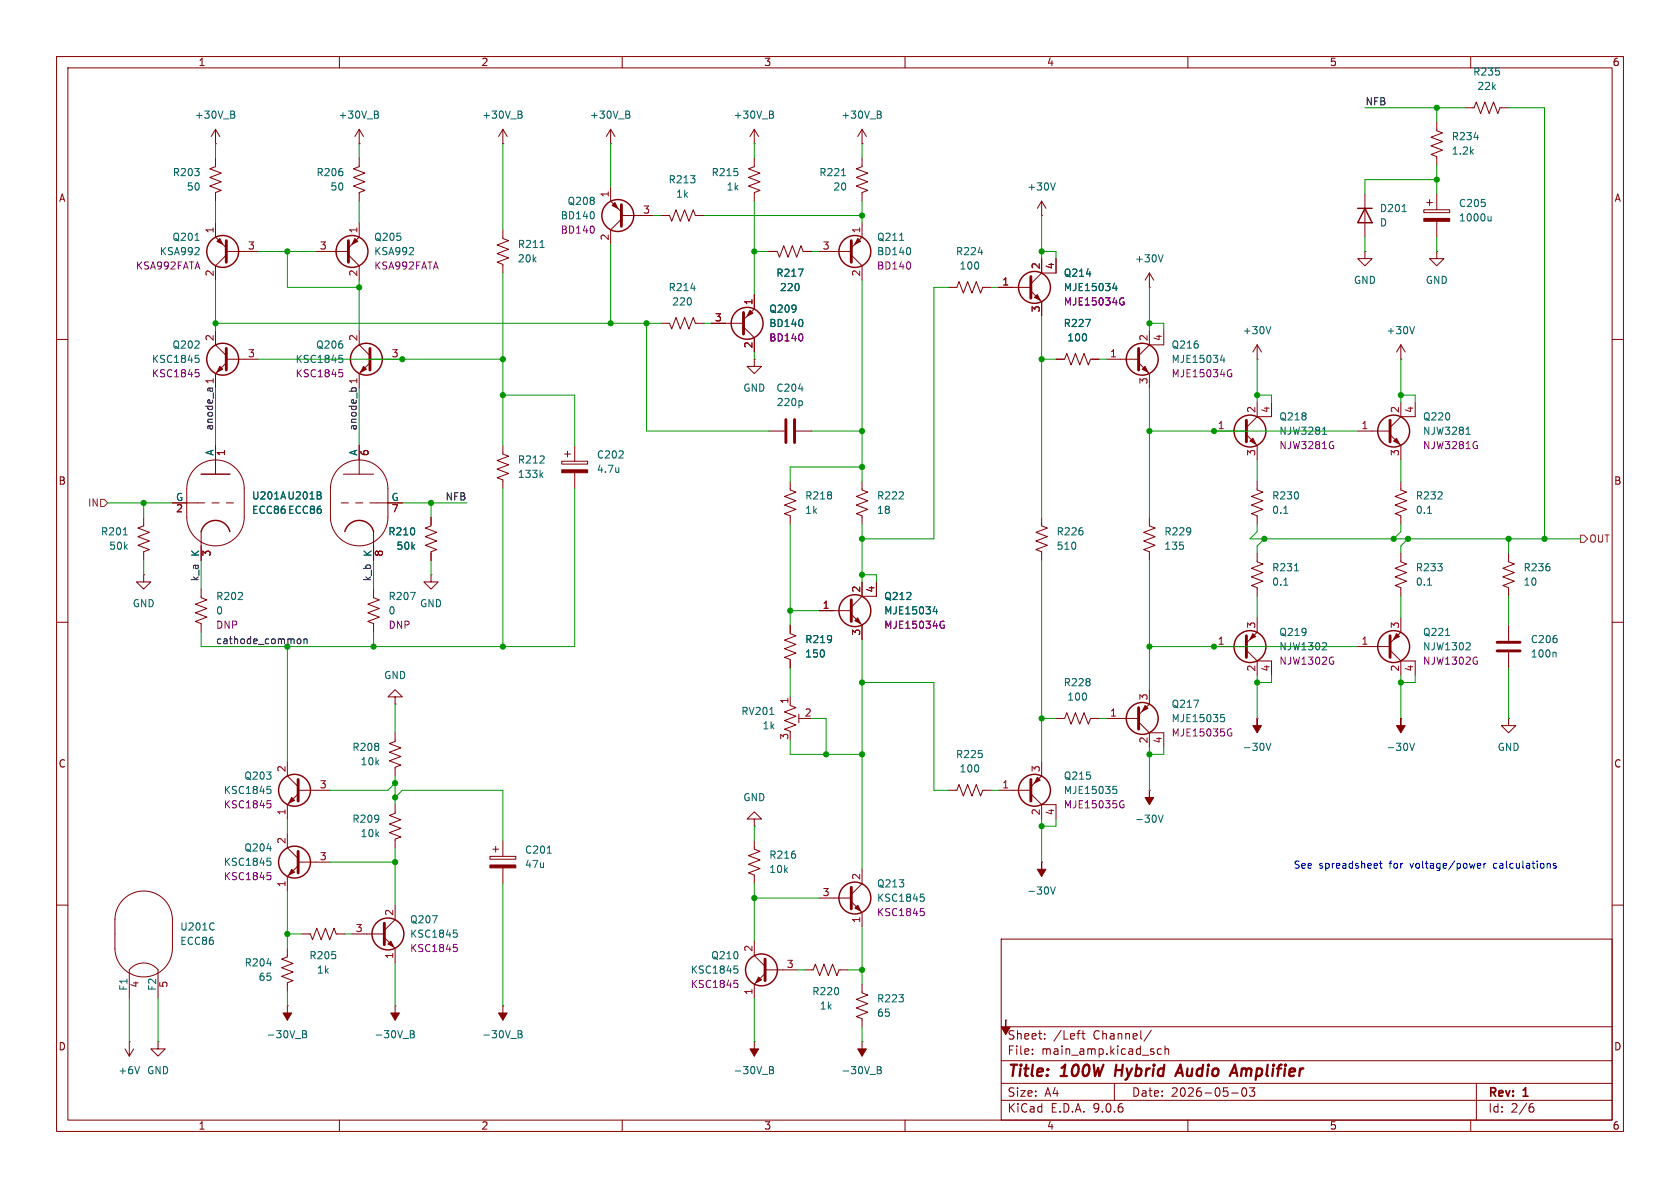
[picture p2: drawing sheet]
<svg xmlns="http://www.w3.org/2000/svg" width="297mm" height="210mm" viewBox="0 0 297 210" stroke-linecap="round" stroke-linejoin="round" font-family="sans-serif">
<g fill="none" stroke="#840000" stroke-width=".18">
<path d="M10 10h277v190h-277zM12 12h273v186h-273zM60 10v2M110 10v2M160 10v2M210 10v2M259.1 19.1h1.5l.4-1.1 .7 2.1 .8-2.1 .8 2.1 .7-2.1 .8 2.1 .4-1h1.5M260 10v2M38.1 27.9v1.6l-1 .3 2 .8-2 .8 2 .7-2 .8 2 .8-1 .3v1.6M38.1 25.4h.1M38.1 39.4v2.5l1.9 1.9M38.1 22.9v2.5"/>
<path d="M38.1 22.9l-.8 1.2M38.1 22.9l.8 1.2M63.5 27.9v1.6l-1 .3 2 .8-2 .8 2 .7-2 .8 2 .8-1 .3v1.6M63.5 25.4h.1M63.5 22.9v2.5M63.5 39.4v2.5l-1.9 1.9M63.5 22.9l-.8 1.2M63.5 22.9l.8 1.2M88.9 25.4h.1M88.9 22.9v2.5M88.9 22.9l-.8 1.2M88.9 22.9l.8 1.2"/>
<path d="M107.9 25.4h.1M107.9 33v2.6l2 1.9M107.9 22.9v2.5M107.9 22.9l-.7 1.2M107.9 22.9l.8 1.2M109.9 38.1h5.7M109.9 38.7l-2 1.9v2.6M116.8 38.1h1.6l.3 1 .8-2 .8 2 .7-2 .8 2 .8-2 .3 1h1.6M133.3 25.4h.1M133.3 27.9v1.6l-1 .3 2.1 .8-2.1 .8 2.1 .7-2.1 .8 2.1 .8-1.1 .3v1.6M133.3 22.9v2.5M133.3 22.9l-.7 1.2"/>
<path d="M133.3 22.9l.8 1.2M152.4 27.9v1.6l-1 .3 2 .8-2 .8 2 .7-2 .8 2 .8-1 .3v1.6M152.4 25.4h.1M152.4 22.9v2.5M152.4 39.4v2.5l-1.9 1.9M152.4 22.9l-.8 1.2M152.4 22.9l.8 1.2M184.1 38.1h.1M184.1 35.6v2.5M184.1 35.6l-.7 1.2M184.1 35.6l.8 1.2M241.3 34.3v7.6"/>
<path d="M251.7 37.1h4.6v.5h-4.6zM252.2 35.8h1M252.7 35.3v1M254 21.6v1.5l1 .4-2 .8 2 .7-2 .8 2 .7-2 .8 1 .4v1.5M254 34.3v2.8M254 39.1v2.8M38.1 58.4v2.6l1.9 1.9M40 44.5h5.7M40 45.1l-1.9 1.9v2.5M55.9 44.5h5.7M61.6 45.1l1.9 1.9v2.5M63.5 58.4v2.6l1.9 1.9"/>
<path d="M88.9 40.6v1.6l1 .3-2 .8 2 .8-2 .7 2 .8-2 .8 1 .3v1.6M116.8 57.2h1.6l.3 1 .8-2.1 .8 2.1 .7-2.1 .8 2.1 .8-2.1 .3 1.1h1.6M125.7 57.2h5.7M131.4 57.8l1.9 1.9v2.5M133.3 52.1v2.5l-1.9 1.9M135.9 44.5h1.5l.4 1 .8-2.1 .7 2.1 .8-2.1 .7 2.1 .8-2.1 .4 1.1h1.5M144.8 44.5h5.7M150.5 45.1l1.9 1.9v2.5M167.6 50.8h1.6l.3-1 .8 2 .8-2 .7 2 .8-2 .8 2 .3-1h1.6M176.5 50.8h5.7M182.2 51.4l1.9 1.9v2.6M184.1 45.7v2.6"/>
<path d="M184.1 48.3l-1.9 1.9M186.7 45.7v2.6h-2.6M203.2 50.8h.1M203.2 48.3v2.5M203.2 58.4v2.6M203.2 48.3l-.8 1.2M203.2 48.3l.8 1.2M205.7 58.4v2.6h-2.5M241.3 44.5v1.2h1.3l-1.3 1.3-1.3-1.3h1.3M241.3 44.5h.1M254 44.5v1.2h1.3l-1.3 1.3-1.3-1.3h1.3M254 44.5h.1"/>
<path d="M10 60h2M38.1 78.7v5.1M40 64.1l-1.9 1.9v2.6M40 63.5h5.7M63.5 78.7v5.1M65.4 63.5h5.7M65.4 64.1l-1.9 1.9v2.6M88.9 78.7v1.6l1 .3-2 .8 2 .8-2 .7 2 .8-2 .8 1 .3v1.6M100.3 79.8v1M101.6 78.7v2.8M133.3 63.5v1.3h1.3l-1.3 1.2-1.2-1.2h1.2M133.3 63.5h.1"/>
<path d="M135.9 76.2h2.8M140.7 76.2h2.8M186.7 63.5h1.5l.4-1 .8 2 .7-2 .8 2 .7-2 .8 2 .4-1h1.5M195.6 63.5h5.7M201.3 64.1l1.9 1.9v2.6M203.2 61l-1.9 1.9M214.6 76.2h5.7M220.3 76.8l1.9 1.9v2.6M222.2 63.5h.1M222.2 61v2.5M222.2 71.1v2.6M222.2 61l-.7 1.2"/>
<path d="M222.2 61l.8 1.2M222.2 73.7l-1.9 1.9M224.8 71.1v2.6h-2.6M240 76.2h5.7M245.7 76.8l1.9 1.9v2.6M247.6 63.5h.1M247.6 61v2.5M247.6 71.1v2.6M247.6 73.7l-1.9 1.9M247.6 61l-.7 1.2M247.6 61l.8 1.2M250.2 71.1v2.6h-2.6"/>
<path d="M285 60h2M25.4 91.4v1.6l-1 .3 2 .8-2 .8 2 .7-2 .8 2 .8-1 .3v1.6M30.5 88.9h5.7M34.5 82.8a5.1 5.1 0 0 1 5.5-1.1 5.1 5.1 0 0 1 3.2 4.7v5a5.1 5.1 0 0 1-5.1 5.1 5.1 5.1 0 0 1-5.1-5.1v-5a5.1 5.1 0 0 1 1.5-3.6zM35.6 94v5.1M37.5 88.9h1.2M40 88.9h1.3M59.9 82.8a5.1 5.1 0 0 1 5.5-1.1 5.1 5.1 0 0 1 3.2 4.7v5a5.1 5.1 0 0 1-5.1 5.1 5.1 5.1 0 0 1-5.1-5.1v-5a5.1 5.1 0 0 1 1.5-3.6zM60.3 88.9h1.3M60.7 83.8h5.3M62.9 88.9h1.2M65.4 88.9h5.7"/>
<path d="M66 94v5.1M76.2 91.4v1.6l-1 .3 2 .8-2 .8 2 .7-2 .8 2 .8-1 .3v1.6M99.3 81.5h4.6v.5h-4.6zM99.8 80.3h1M101.6 83.6v2.8M139.7 85.1v1.5l1 .4-2 .8 2 .7-2 .8 2 .7-2 .8 1 .4v1.5M152.4 85.1v1.5l1 .4-2 .8 2 .7-2 .8 2 .7-2 .8 1 .4v1.5M184.1 91.4v1.6l1.1 .3-2.1 .8 2.1 .8-2.1 .7 2.1 .8-2.1 .8 1 .3v1.6M203.2 91.4v1.6l1 .3-2 .8 2 .8-2 .7 2 .8-2 .8 1 .3v1.6M222.2 85.1v1.5l1.1 .4-2.1 .8 2.1 .7-2.1 .8 2.1 .7-2.1 .8 1 .4v1.5M222.2 97.8v1.5l1.1 .4-2.1 .8 2.1 .7-2.1 .8 2.1 .7-2.1 .8 1 .4v1.5M247.6 85.1v1.5l1.1 .4-2.1 .8 2.1 .7-2.1 .8 2.1 .7-2.1 .8 1 .4v1.5"/>
<path d="M247.6 97.8v1.5l1.1 .4-2.1 .8 2.1 .7-2.1 .8 2.1 .7-2.1 .8 1 .4v1.5M266.7 97.8v1.5l1 .4-2 .8 2 .7-2 .8 2 .7-2 .8 1 .4v1.5M10 110h2M25.4 101.6v1.3h1.3l-1.3 1.2-1.3-1.2h1.3M25.4 101.6h.1M35.6 104.1v1.6l1 .3-2.1 .8 2.1 .8-2.1 .7 2.1 .8-2.1 .8 1.1 .3v1.6M66 104.1v1.6l1.1 .3-2.1 .8 2.1 .8-2.1 .7 2.1 .8-2.1 .8 1 .3v1.6M76.2 101.6v1.3h1.3l-1.3 1.2-1.3-1.2h1.3M76.2 101.6h.1M139.7 110.5v1.5l1 .4-2 .8 2 .7-2 .8 2 .7-2 .8 1 .4v1.5M144.8 108h5.7M150.5 108.6l1.9 1.9v2.5"/>
<path d="M152.4 102.9v2.5M152.4 105.4l-1.9 1.9M154.9 102.9v2.5h-2.5M214.6 114.3h5.7M220.3 114.9l1.9 1.9M222.2 109.2v2.6l-1.9 1.9M222.2 116.8v2.6M222.2 116.8h2.6v2.6M240 114.3h5.7M245.7 114.9l1.9 1.9M247.6 109.2v2.6l-1.9 1.9M247.6 116.8v2.6"/>
<path d="M247.6 116.8h2.6v2.6M266.7 110.5v2.8M266.7 115.3v2.8M285 110h2M50.8 134.6v2.6l1.9 1.9M52.7 139.7h5.7M69.8 129.5v1.6l-1 .3 2.1 .8-2.1 .8 2.1 .7-2.1 .8 2.1 .8-1.1 .3v1.6M69.8 123.2h1.3l-1.3-1.3-1.2 1.3h1.2v1.3M69.8 124.5h.1M139.7 124.7l1 .4-2 .8 2 .7-2 .8 2 .7-2 .8 1 .4v.2M139.7 123.2v1.3M141.2 127h1"/>
<path d="M141.2 126.2v1.6M167.6 139.7h1.6l.3-1 .8 2 .8-2 .7 2 .8-2 .8 2 .3-1h1.6M176.5 139.7h5.7M184.1 134.6v2.6l-1.9 1.9M186.7 127h1.5l.4-1 .8 2 .7-2 .8 2 .7-2 .8 2 .4-1h1.5M195.6 127h5.7M201.3 127.6l1.9 1.9M203.2 139.7h.1M203.2 121.9v2.6l-1.9 1.9M203.2 129.5v2.6M203.2 129.5h2.5v2.6M222.2 127h.1"/>
<path d="M247.6 127h.1M266.7 127v1.3h1.3l-1.3 1.2-1.3-1.2h1.3M266.7 127h.1M21.8 159a5.1 5.1 0 0 1 5.5-1.1 5.1 5.1 0 0 1 3.2 4.7v5a5.1 5.1 0 0 1-5.1 5.1 5.1 5.1 0 0 1-5.1-5.1v-5a5.1 5.1 0 0 1 1.5-3.6zM50.8 147.3v2.6l1.9 1.9M52.7 152.4h5.7M52.7 153l-1.9 1.9v2.6M52.7 140.3l-1.9 1.9v2.6M69.8 142.2v1.6l-1 .3 2.1 .8-2.1 .8 2.1 .7-2.1 .8 2.1 .8-1.1 .3v1.6M86.6 151.4h4.6v.5h-4.6zM87.1 150.1h1M87.6 149.6v1"/>
<path d="M88.9 148.6v2.8M88.9 153.4v2.8M133.3 148.6v1.5l1.1 .4-2.1 .8 2.1 .7-2.1 .8 2.1 .7-2.1 .8 1 .4v1.5M133.3 144.8h-1.2l1.2-1.3 1.3 1.3h-1.3v1.3M133.3 146.1h.1M144.8 158.8h5.7M150.5 159.4l1.9 1.9v2.5M152.4 153.7v2.5l-1.9 1.9M182.2 140.3l1.9 1.9M184.1 152.4h.1M184.1 142.2v2.6M184.1 142.2h2.6v2.6"/>
<path d="M10 160h2M22.9 176.5v-5a3.3 3.3 0 0 1 5 0v5M50.8 167.6v1.6l-1 .3 2 .8-2 .8 2 .7-2 .8 2 .8-1 .3v1.6M50.8 177.8h.1M50.8 177.8v2.5M53.3 165.1h1.6l.3 1 .8-2 .8 2 .7-2 .8 2 .8-2 .3 1h1.6M62.2 165.1h5.7M67.9 165.7l1.9 1.9v2.6M69.8 177.8h.1M69.8 160v2.6l-1.9 1.9M69.8 177.8v2.5M88.9 177.8h.1"/>
<path d="M88.9 177.8v2.5M133.3 166.4v2.5l2 1.9M135.3 171.5h5.7M135.3 172.1l-2 1.9v2.5M142.2 171.5h1.6l.3-1.1 .8 2.1 .8-2.1 .7 2.1 .8-2.1 .8 2.1 .3-1h1.6M152.4 174v1.5l1 .4-2 .8 2 .7-2 .8 2 .7-2 .8 1 .4v1.5M177 166h108v32h-108zM285 160h2M22.1 185.4l.8 1.3M22.9 184.2h.1M22.9 184.2v2.5M23.6 185.4l-.7 1.3"/>
<path d="M27.9 184.2v1.2h1.3l-1.3 1.3-1.2-1.3h1.2M27.9 184.2h.1M60 198v2M110 198v2M133.3 184.2h.1M133.3 184.2v2.5M152.4 184.2h.1M152.4 184.2v2.5M160 198v2M177 194.5h108M177 191.5h108M177 187.5h108"/>
<path d="M177 181.5h108M177.8 180.3h.1M182.5 186.3v.1M182.5 185.5v.1M184.7 183.6v.1M184.7 182.8v.1M191.2 182.7h.6M191.5 182.2v1.3l.3 .2M197 191.5v3M203.5 182.1l-1.3 2M205.3 185.5l-.4-.1-.3 .3v.4l.1 .2h.6M206 185.5l.2-.1 .3 .1 .1 .9"/>
<path d="M206 184.9v1.5M210 198v2M217.7 193.2h1.2M219.7 192.4a.81 .81 0 0 0 .3 1.4l.2-.1 .2-.5-.2-.8M221.8 192.3l-.5 .6 .4 .1v.7l-.2 .1h-.4l-.2-.1M260 198v2M261 191.5v6.5M270.6 195.7h.4l.2 .3-.1 .5-.5 .1M271 195.1l-.4 .1"/>
</g>
<path d="M197.4 188.2l-.3 2M207.8 190.2l.9-2 .4 2M208 189.6h1M218.3 188.2l.4 2" fill="none" stroke="#840000" stroke-width=".4"/>
<g fill="none" stroke="#840000" stroke-width=".51">
<path d="M109.9 36.2v3.8M40 42.5v3.9M61.6 42.5v3.9M131.4 55.2v3.9M150.5 42.5v3.9M182.2 48.9v3.8M40 61.6v3.8M65.4 61.6v3.8M138.9 74.2v4M140.5 74.2v4M201.3 61.6v3.8M220.3 74.3v3.8"/>
<path d="M245.7 74.3v3.8M150.5 106v3.9M220.3 112.4v3.8M245.7 112.4v3.8M264.7 115.1h4M264.7 113.5h4M52.7 137.8v3.8M182.2 137.8v3.8M201.3 125.1v3.8M52.7 150.5v3.8M150.5 156.8v3.9M67.9 163.2v3.8"/>
<path d="M135.3 169.5v3.9"/>
</g>
<g fill="none" stroke="#840000" stroke-width=".25">
<path d="M240 36.8h2.6M241.3 36.8l1.3 2.6h-2.6zM35.6 83.8h5M35.6 94a2.62 2.62 0 0 1 2.5-2 2.62 2.62 0 0 1 2.5 2M61 94a2.62 2.62 0 0 1 2.5-2 2.62 2.62 0 0 1 2.5 2"/>
<circle cx="109.2" cy="38.1" r="2.82"/>
<circle cx="39.4" cy="44.4" r="2.82"/>
<circle cx="62.2" cy="44.4" r="2.82"/>
<circle cx="132.1" cy="57.1" r="2.82"/>
<circle cx="151.1" cy="44.4" r="2.82"/>
<circle cx="182.9" cy="50.8" r="2.82"/>
<circle cx="39.4" cy="63.5" r="2.82"/>
<circle cx="64.8" cy="63.5" r="2.82"/>
<circle cx="201.9" cy="63.5" r="2.82"/>
<circle cx="221" cy="76.2" r="2.82"/>
<circle cx="246.4" cy="76.2" r="2.82"/>
<circle cx="151.1" cy="107.9" r="2.82"/>
<circle cx="221" cy="114.3" r="2.82"/>
<circle cx="246.4" cy="114.3" r="2.82"/>
<circle cx="52.1" cy="139.7" r="2.82"/>
<circle cx="182.9" cy="139.7" r="2.82"/>
<circle cx="201.9" cy="127" r="2.82"/>
<circle cx="52.1" cy="152.4" r="2.82"/>
<circle cx="151.1" cy="158.7" r="2.82"/>
<circle cx="68.6" cy="165.1" r="2.82"/>
<circle cx="134.6" cy="171.4" r="2.82"/>
</g>
<g fill="#840000" stroke="#840000" stroke-width=".18">
<path d="M182.9 52.6l.5-.5 .5 1z"/>
<path d="M251.7 38.6h4.6v.5h-4.6z"/>
<path d="M38.4 42.7l.5-.5 .5 1z"/>
<path d="M64.3 64.8l.5 .5-1 .5z"/>
<path d="M201.9 65.3l.5-.5 .5 1z"/>
<path d="M38.9 64.8l.5 .5-1 .5z"/>
<path d="M62.7 42.2l.5 .5-1 .5z"/>
<path d="M246.4 78l.5-.5 .5 1z"/>
<path d="M51.6 153.7l.5 .5-1 .5z"/>
<path d="M247.6 127v1.3h.8l-.8 1.2-.7-1.2h.7z"/>
<path d="M50 179.1h1.6l-.8 1.2z"/>
<path d="M222.2 127v1.3h.8l-.8 1.2-.7-1.2h.7z"/>
<path d="M202.4 124.7l.5 .5-1 .5z"/>
<path d="M151.6 42.2l.5 .5-1 .5z"/>
<path d="M86.6 152.9h4.6v.5h-4.6z"/>
<path d="M69.1 179.1h1.5l-.8 1.2z"/>
<path d="M68.6 166.9l.5-.5 .5 1z"/>
<path d="M246.9 112l.5 .5-1 .5z"/>
<path d="M51.6 141l.5 .5-1 .5z"/>
<path d="M221.5 112l.5 .5-1 .5z"/>
<path d="M88.1 179.1h1.6l-.8 1.2z"/>
<path d="M151.6 185.4h1.6l-.8 1.3z"/>
<path d="M132.6 185.4h1.5l-.8 1.3z"/>
<path d="M203.2 139.7v1.3h.8l-.8 1.2-.8-1.2h.8z"/>
<path d="M151.1 109.7l.5-.5 .5 1z"/>
<path d="M177.8 180.3v1.3h.8l-.8 1.3-.8-1.3h.8z"/>
<path d="M99.3 83.1h4.6v.5h-4.6z"/>
<path d="M151.1 160.5l.5-.5 .5 1z"/>
<path d="M184.1 152.4v1.3h.8l-.8 1.2-.7-1.2h.7z"/>
<path d="M183.4 137.4l.5 .5-1 .5z"/>
<path d="M132.6 54.9l.5 .5-1 .5z"/>
<path d="M108.2 36.3l.5-.5 .5 1z"/>
<path d="M221 78l.5-.5 .5 1z"/>
<path d="M134.1 172.7l.5 .5-1 .5z"/>
</g>
<g fill="none" stroke="#006464" stroke-width=".18">
<path d="M41.2 19.6l.3 .3-.3 .3 .3 .2v.3l-.2 .2h-.5M66.6 19.6l.3 .3-.3 .3 .3 .2v.3l-.2 .2h-.5M92 19.6l.3 .3-.3 .3 .3 .2v.3l-.2 .2h-.5M111.1 19.6l.2 .3-.2 .3 .2 .2 .1 .3-.3 .2h-.5M136.5 19.6l.2 .3-.2 .3 .2 .2 .1 .3-.3 .2h-.5M155.5 19.6l.3 .3-.3 .3 .3 .2v.3l-.2 .2h-.5M104.9 37.5l.2 .4-.2 .7M148.8 31.1h.7M186.6 32.3l-.5 1.3M247.9 37.4h.7M260.6 24.3h.8M263.6 38.2v.9"/>
<path d="M263.6 38.9l-.2 .2-.3-.1M34.4 45h.8M34.5 42.5h.7M35.1 43.9v.4M72.3 45h.8M73 43.9v.4M95.5 43.8h.7M122.1 51h.8M141.1 47.6h.9l-.6 1.2M141.8 56.6l.1 .3-.1 .7M159 42.5h.8M160.9 43.9l.1 .3-.1 .7"/>
<path d="M172.9 44.6h.8M191.9 56.5h.9l-.6 1.2M197 50l-.3 1h.8M197.3 50.5v.9M205.6 45l-.4 1.3M224.7 57.7l-.5 1.3M250.1 57.7l-.5 1.3M34.5 62.8h.6M34.7 63.3h.3l.2 .2-.1 .5-.4 .1M59.9 62.8h.6M60.1 63.3h.3l.2 .2-.1 .5-.4 .1M141.2 68.7h.8"/>
<path d="M141.6 70.9l.2 .2v.4l-.2 .2M216.1 62.7l-.3 1h.8M216.4 63.2v.9M233.8 76.8h.7M234 75.7l.2-.2v1.3M259.2 76.8h.7M259.4 75.7l.2-.2v1.3M21.8 94.6h.7M56.5 87.5l.3 .3-.1 .3-.1 .1M56.6 87l.1 .2-.1 .3M95.6 83.9l.4 .5M96 83.6l-.5 .4"/>
<path d="M109.4 82.7v.8M109.4 83.4l-.1 .1M227 90.7h.7M252.4 90.7h.7M72.6 104.7h.8l-.5 1.3M165.3 107.2l-.3 .9h.8M165.6 107.7v.8M227 103.4h.7M228.8 100.9h.8M234.3 113.6l.2 .3v.3l-.8 .7h.8M252.4 103.4h.7M255.6 112.3h.7"/>
<path d="M259.7 113.6l.2 .3v.3l-.8 .7h.8M274.9 115.3l.2 .2v.6M47.2 139h.6M47.4 139.5h.3l.2 .2-.1 .5-.4 .1M136.1 126.3h.7M196.8 139h.6M196.9 139.5h.3l.2 .2-.1 .5-.4 .1M215.8 126.3h.6M216 126.8h.3l.2 .2-.1 .5-.4 .1M223.8 131.4l.4 1.3 .5-1.3M249.2 131.4l.4 1.3 .5-1.3M47.2 151.7h.6"/>
<path d="M47.4 152.2h.3l.2 .2-.1 .5-.4 .1M96.8 150.8h.7M162.7 158.1h.6M162.9 158.5h.3l.2 .3-.1 .5h-.4M185.7 156.8l.4 1.3 .5-1.3M204.8 144.1l.4 1.3 .4-1.3M37.8 163.2v.1M37.8 164.3h.1M47.2 170.3h.8M80.2 164.4h.6M80.3 164.9h.3l.2 .2v.5l-.5 .1M129.8 170.8h.6"/>
<path d="M129.9 171.2h.3l.3 .3-.2 .5h-.4M24.7 188.5l-.4 1.3M53.5 182.2h.4l.3 .2-.3 .4 .3 .1v.3l-.2 .3h-.5zM53.5 182.8h.4M72.5 182.2h.5l.2 .2-.2 .4 .2 .1 .1 .3-.3 .3h-.5zM72.5 182.8h.5M91.6 182.2h.4l.3 .2-.3 .4 .3 .1v.3l-.2 .3h-.5zM91.6 182.8h.4M136 188.5h.5l.2 .3-.2 .3 .2 .2 .1 .3-.3 .2h-.5zM136 189.1h.5M155.1 188.5h.4l.3 .3-.3 .3 .3 .2v.3l-.2 .2h-.5zM155.1 189.1h.4"/>
</g>
<g fill="none" stroke="#840084" stroke-width=".18">
<path d="M104.9 40.1l.2 .3-.2 .7M141.8 59.1l.1 .4-.1 .6M160.9 46.4l.1 .4-.1 .6M198.2 52.7h.5M198.5 53.4h.2v.4l-.2 .1h-.3M34.5 65.3h.6M34.7 65.8h.3l.2 .3-.1 .5h-.4M59.9 65.3h.6M60.1 65.8h.3l.2 .3-.1 .5h-.4M217.2 65.4h.5M217.5 66.1h.3v.4l-.3 .1h-.3M235.5 78.8h.3v.4l-.3 .1"/>
<path d="M235.6 78l.1 .1M260.9 78.8h.3v.4l-.3 .1M261 78l.1 .1M166.4 109.9h.5M166.7 110.5h.3v.4l-.3 .2-.3-.1M235.5 116.9h.3v.4l-.3 .1M235.6 116.1l.1 .1M260.9 116.9h.3v.4l-.3 .1M261 116.1l.1 .1M217.2 128.9h.5M217.5 129.6h.3v.4l-.3 .1h-.3M47.2 154.2h.6"/>
<path d="M47.2 141.5h.6M47.4 154.7h.3l.2 .3-.1 .4-.4 .1M47.4 142h.3l.2 .3-.1 .4-.4 .1M198.2 141.6h.5M198.5 142.3h.2v.4l-.2 .1h-.3M80.2 166.9h.6M80.3 167.4h.3l.2 .3v.4l-.5 .1M129.8 173.3h.6M129.9 173.8h.3l.3 .2-.2 .5-.4 .1M162.7 160.6h.6M162.9 161.1h.3l.2 .2-.1 .5-.4 .1"/>
</g>
<path d="M17.8 88.3h.6l.6 .6-.6 .6h-.6zM279.4 94.6h.6l.7 .7-.7 .6h-.6z" fill="none" stroke="#725600" stroke-width=".18"/>
<path d="M37 68.6l.1 .4M37.5 68.6l.1 .4M37.6 68.6h-.7l-.2 .2M62.1 68.8l.3-.3h.3l.3 .3M52.7 113l.3-.1 .2 .3-.1 .5h-.4M53.7 113.1l.2-.2 .3 .1 .1 .8M53.7 112.9v.9" fill="none" stroke="#0f0f0f" stroke-width=".18"/>
<g fill="none" stroke="#009600" stroke-width=".18">
<path d="M241.3 19.1h17.8M254 19.1v2.5M266.7 19.1h6.3v76.2M38.1 25.4v2.5M38.1 35.6v3.8M63.5 25.4v2.5M63.5 35.6v3.8M88.9 25.4v15.2M107.9 25.4v7.6M115.6 38.1h1.2M124.5 38.1h27.9M133.3 25.4v2.5"/>
<path d="M133.3 35.6v16.5M152.4 25.4v2.5M152.4 35.6v3.8M184.1 38.1v7.6M254 29.2v5.1M254 31.8h-12.7v2.5M38.1 57.2h78.7M38.1 49.5v8.9M45.7 44.5h10.2M50.8 44.5v6.3h12.7M63.5 49.5v8.9M88.9 48.3v30.4"/>
<path d="M107.9 43.2v14M114.3 57.2v19h21.6M124.5 57.2h1.2M133.3 44.5h2.6M143.5 44.5h1.3M152.4 49.5v35.6M167.6 50.8h-2.5v44.5h-12.7M175.3 50.8h1.2M184.1 44.5h2.6v1.2M184.1 55.9v35.5M203.2 57.2h2.5v1.2M203.2 50.8v7.6"/>
<path d="M241.3 41.9v2.6M254 41.9v2.6M38.1 68.6v10.1M45.7 63.5h43.2M63.5 68.6v10.1M88.9 69.9h12.7v8.8M133.3 62.2v1.3M143.5 76.2h8.9M184.1 63.5h2.6M194.3 63.5h1.3M203.2 76.2h36.8M203.2 68.6v22.8"/>
<path d="M222.2 69.9h2.6v1.2M222.2 63.5v7.6M247.6 69.9h2.6v1.2M247.6 63.5v7.6M19 88.9h11.5M25.4 88.9v2.5M25.4 99.1v2.5M35.6 99.1v5M66 99.1v5M71.1 88.9h11.4M76.2 88.9v2.5M76.2 99.1v2.5"/>
<path d="M88.9 86.4v27.9M101.6 86.4v27.9h-66v-2.5M139.7 92.7v17.8M152.4 92.7v10.2M152.4 82.6h-12.7v2.5M184.1 99.1v35.5M203.2 99.1v22.8M222.2 92.7v1.3l-1.2 1.3h58.4M222.2 81.3v3.8M223.5 95.3l-1.3 1.2v1.3M247.6 92.7v1.3l-1.2 1.3M247.6 81.3v3.8"/>
<path d="M248.9 95.3l-1.3 1.2v1.3M266.7 95.3v2.5M50.8 114.3v20.3M66 111.8v2.5M139.7 108h5.1M139.7 118.1v5.1M152.4 113v40.7M152.4 101.6h2.5v1.3M203.2 114.3h36.8M222.2 105.4v3.8M222.2 119.4v7.6M224.8 119.4v1.3h-2.6"/>
<path d="M247.6 105.4v3.8M247.6 119.4v7.6M250.2 119.4v1.3h-2.6M266.7 105.4v5.1M266.7 118.1v8.9M69.8 124.5v5M69.8 137.2v5M69.8 138.4l-1.2 1.3h-10.2M139.7 130.8v2.6h12.7M143.5 127h2.5v6.4M152.4 120.7h12.7v19h2.5M175.3 139.7h1.2"/>
<path d="M184.1 127h2.6M194.3 127h1.3M203.2 132.1v7.6M205.7 132.1v1.3h-2.5M50.8 144.8v2.5M50.8 157.5v10.1M58.4 152.4h11.4M69.8 141l1.3-1.3h17.8v8.9M69.8 149.9v10.1M88.9 156.2v21.6M133.3 146.1v2.5M133.3 156.2v10.2"/>
<path d="M133.3 158.8h11.5M184.1 144.8v7.6M186.7 144.8v1.3h-2.6M22.9 176.5v7.7M27.9 176.5v7.7M50.8 165.1h2.5M50.8 175.3v2.5M61 165.1h1.2M69.8 170.2v7.6M133.3 176.5v7.7M141 171.5h1.2M149.9 171.5h2.5"/>
<path d="M152.4 163.8v10.2M152.4 181.6v2.6"/>
</g>
<path d="M243.5 152.7v.2l-.6 .1M243.9 152.6h.5M244.1 152.2v1.1l.3 .2M261.2 152.8l.2-.2h.2l.2 .2v.1l-.6 .1M261.2 153.3l.2 .2 .3-.1M262.3 152.6v.9M262.7 152.6l-.4 .3M275.1 152.7l-.3-.1-.2 .2 .1 .2 .4 .1v.3h-.5" fill="none" stroke="#0000c2" stroke-width=".18"/>
<g fill="#009600" stroke="#009600" stroke-width=".18">
<circle cx="152.4" cy="133.4" r=".46"/>
<circle cx="146" cy="133.4" r=".46"/>
<circle cx="184.1" cy="146.1" r=".46"/>
<circle cx="139.7" cy="108" r=".46"/>
<circle cx="203.2" cy="133.4" r=".46"/>
<circle cx="152.4" cy="120.7" r=".46"/>
<circle cx="184.1" cy="127" r=".46"/>
<circle cx="222.2" cy="69.9" r=".46"/>
<circle cx="254" cy="19.1" r=".46"/>
<circle cx="203.2" cy="57.2" r=".46"/>
<circle cx="246.4" cy="95.3" r=".46"/>
<circle cx="254" cy="31.8" r=".46"/>
<circle cx="247.6" cy="69.9" r=".46"/>
<circle cx="222.2" cy="120.7" r=".46"/>
<circle cx="223.5" cy="95.3" r=".46"/>
<circle cx="248.9" cy="95.3" r=".46"/>
<circle cx="247.6" cy="120.7" r=".46"/>
<circle cx="273" cy="95.3" r=".46"/>
<circle cx="266.7" cy="95.3" r=".46"/>
<circle cx="203.2" cy="114.3" r=".46"/>
<circle cx="203.2" cy="76.2" r=".46"/>
<circle cx="214.6" cy="114.3" r=".46"/>
<circle cx="214.6" cy="76.2" r=".46"/>
<circle cx="184.1" cy="63.5" r=".46"/>
<circle cx="184.1" cy="44.5" r=".46"/>
<circle cx="152.4" cy="38.1" r=".46"/>
<circle cx="152.4" cy="101.6" r=".46"/>
<circle cx="152.4" cy="76.2" r=".46"/>
<circle cx="152.4" cy="82.6" r=".46"/>
<circle cx="152.4" cy="95.3" r=".46"/>
<circle cx="152.4" cy="171.5" r=".46"/>
<circle cx="133.3" cy="158.8" r=".46"/>
<circle cx="107.9" cy="57.2" r=".46"/>
<circle cx="114.3" cy="57.2" r=".46"/>
<circle cx="133.3" cy="44.5" r=".46"/>
<circle cx="69.8" cy="138.4" r=".46"/>
<circle cx="69.8" cy="141" r=".46"/>
<circle cx="69.8" cy="152.4" r=".46"/>
<circle cx="50.8" cy="165.1" r=".46"/>
<circle cx="38.1" cy="57.2" r=".46"/>
<circle cx="50.8" cy="44.5" r=".46"/>
<circle cx="71.1" cy="63.5" r=".46"/>
<circle cx="63.5" cy="50.8" r=".46"/>
<circle cx="76.2" cy="88.9" r=".46"/>
<circle cx="66" cy="114.3" r=".46"/>
<circle cx="25.4" cy="88.9" r=".46"/>
<circle cx="88.9" cy="114.3" r=".46"/>
<circle cx="88.9" cy="69.9" r=".46"/>
<circle cx="88.9" cy="63.5" r=".46"/>
</g>
<g font-size="2.8" fill="#840000">
<text x="178" y="190.9">Title:</text>
<text x="187.7" y="190.9">100W</text>
<text x="198" y="190.9">Hybrid</text>
<text x="209.7" y="190.9">Audio</text>
<text x="220.2" y="190.9">Amplifier</text>
</g>
<g font-size="2.1" fill="#840000">
<text x="178" y="184">Sheet:</text>
<text x="186.2" y="184">/Left</text>
<text x="193.3" y="184">Channel/</text>
<text x="178" y="186.7">File:</text>
<text x="184.1" y="186.7">main_amp.kicad_sch</text>
<text x="178" y="196.9">KiCad</text>
<text x="178" y="194.1">Size:</text>
<text x="184.7" y="194.1">A4</text>
<text x="185.7" y="196.9">E.D.A.</text>
<text x="193.3" y="196.9">9.0.6</text>
<text x="200" y="194.1">Date:</text>
<text x="207" y="194.1">2026-05-03</text>
<text x="263" y="194.3">Rev:</text>
<text x="263" y="196.9">Id:</text>
<text x="267.1" y="196.9">2/6</text>
<text x="269.4" y="194.3">1</text>
</g>
<g font-size="1.8" fill="#840000">
<text x="35" y="11.9">1</text>
<text x="85" y="11.9">2</text>
<text x="135" y="11.9">3</text>
<text x="185" y="11.9">4</text>
<text x="235" y="11.9">5</text>
<text x="285" y="11.9">6</text>
<text x="10.3" y="35.9">A</text>
<text x="285.3" y="35.9">A</text>
<text x="10.3" y="85.9">B</text>
<text x="285.3" y="85.9">B</text>
<text x="10.3" y="135.9">C</text>
<text x="285.3" y="135.9">C</text>
<text x="10.3" y="185.9">D</text>
<text x="285.3" y="185.9">D</text>
<text x="35" y="199.9">1</text>
<text x="85" y="199.9">2</text>
<text x="135" y="199.9">3</text>
<text x="185" y="199.9">4</text>
<text x="235" y="199.9">5</text>
<text x="285" y="199.9">6</text>
</g>
<g font-size="1.8" fill="#006464">
<text x="260.3" y="13.6">R235</text>
<text x="261.1" y="16.1">22k</text>
<text x="34.3" y="21.2">+30V_B</text>
<text x="59.7" y="21.2">+30V_B</text>
<text x="85.1" y="21.2">+30V_B</text>
<text x="104.2" y="21.2">+30V_B</text>
<text x="129.6" y="21.2">+30V_B</text>
<text x="148.6" y="21.2">+30V_B</text>
<text x="256.5" y="25">R234</text>
<text x="256.5" y="27.5">1.2k</text>
<text x="30.4" y="31.3">R203</text>
<text x="32.9" y="33.9">50</text>
<text x="55.8" y="31.3">R206</text>
<text x="58.3" y="33.9">50</text>
<text x="118.1" y="32.6">R213</text>
<text x="119.4" y="35.2">1k</text>
<text x="125.7" y="31.3">R215</text>
<text x="128.4" y="33.9">1k</text>
<text x="144.7" y="31.3">R221</text>
<text x="147.2" y="33.9">20</text>
<text x="181.5" y="33.9">+30V</text>
<text x="99" y="39">BD140</text>
<text x="100.2" y="36.4">Q208</text>
<text x="243.8" y="37.7">D201</text>
<text x="243.8" y="40.2">D</text>
<text x="257.8" y="36.8">C205</text>
<text x="257.8" y="39.3">1000u</text>
<text x="28.2" y="45.3">KSA992</text>
<text x="30.4" y="42.8">Q201</text>
<text x="66" y="42.8">Q205</text>
<text x="66" y="45.3">KSA992</text>
<text x="91.4" y="44">R211</text>
<text x="91.4" y="46.6">20k</text>
<text x="154.9" y="45.3">BD140</text>
<text x="154.9" y="42.8">Q211</text>
<text x="168.9" y="45.3">R224</text>
<text x="169.5" y="47.9">100</text>
<text x="200.6" y="46.6">+30V</text>
<text x="118.1" y="51.7">R214</text>
<text x="137.1" y="49.1">R217</text>
<text x="137.8" y="51.7">220</text>
<text x="188" y="51.7">MJE15034</text>
<text x="188" y="49.1">Q214</text>
<text x="239.3" y="50.4">GND</text>
<text x="252" y="50.4">GND</text>
<text x="118.7" y="54.2">220</text>
<text x="135.9" y="58">BD140</text>
<text x="135.9" y="55.5">Q209</text>
<text x="187.9" y="58">R227</text>
<text x="219.6" y="59.3">+30V</text>
<text x="245" y="59.3">+30V</text>
<text x="26.8" y="64.4">KSC1845</text>
<text x="30.4" y="61.8">Q202</text>
<text x="52.2" y="64.4">KSC1845</text>
<text x="55.8" y="61.8">Q206</text>
<text x="188.6" y="60.6">100</text>
<text x="207" y="64.4">MJE15034</text>
<text x="207" y="61.8">Q216</text>
<text x="131.3" y="69.4">GND</text>
<text x="137.1" y="69.4">C204</text>
<text x="137.2" y="72">220p</text>
<text x="226.1" y="77.1">NJW3281</text>
<text x="226.1" y="74.5">Q218</text>
<text x="251.5" y="77.1">NJW3281</text>
<text x="251.5" y="74.5">Q220</text>
<text x="37.8" y="80.7" transform="rotate(-90 37.8 80.7)">A</text>
<text x="63.2" y="80.7" transform="rotate(-90 63.2 80.7)">A</text>
<text x="91.4" y="82.1">R212</text>
<text x="105.4" y="81.3">C202</text>
<text x="105.4" y="83.8">4.7u</text>
<text x="31" y="88.6">G</text>
<text x="44.5" y="88.5">U201A U201B</text>
<text x="69.1" y="88.6">G</text>
<text x="91.4" y="84.7">133k</text>
<text x="142.2" y="88.5">R218</text>
<text x="154.9" y="88.5">R222</text>
<text x="224.8" y="88.5">R230</text>
<text x="250.2" y="88.5">R232</text>
<text x="17.7" y="94.8">R201</text>
<text x="44.5" y="91">ECC86 ECC86</text>
<text x="68.5" y="94.8">R210</text>
<text x="142.2" y="91">1k</text>
<text x="154.9" y="91">18</text>
<text x="186.7" y="94.8">R226</text>
<text x="205.7" y="94.8">R229</text>
<text x="224.8" y="91">0.1</text>
<text x="250.2" y="91">0.1</text>
<text x="19.2" y="97.4">50k</text>
<text x="35.3" y="98.5" transform="rotate(-90 35.3 98.5)">K</text>
<text x="65.8" y="98.5" transform="rotate(-90 65.8 98.5)">K</text>
<text x="70" y="97.4">50k</text>
<text x="186.7" y="97.4">510</text>
<text x="205.7" y="97.4">135</text>
<text x="224.8" y="101.2">R231</text>
<text x="250.2" y="101.2">R233</text>
<text x="269.2" y="101.2">R236</text>
<text x="23.4" y="107.5">GND</text>
<text x="38.1" y="106.3">R202</text>
<text x="68.6" y="106.3">R207</text>
<text x="74.2" y="107.5">GND</text>
<text x="156.2" y="106.3">Q212</text>
<text x="224.8" y="103.7">0.1</text>
<text x="250.2" y="103.7">0.1</text>
<text x="269.2" y="103.7">10</text>
<text x="38.1" y="108.8">0</text>
<text x="68.6" y="108.8">0</text>
<text x="142.2" y="113.9">R219</text>
<text x="156.2" y="108.8">MJE15034</text>
<text x="226.1" y="112.6">Q219</text>
<text x="251.5" y="112.6">Q221</text>
<text x="270.5" y="113.9">C206</text>
<text x="142.2" y="116.4">150</text>
<text x="226.1" y="115.2">NJW1302</text>
<text x="251.5" y="115.2">NJW1302</text>
<text x="270.5" y="116.4">100n</text>
<text x="67.8" y="120.2">GND</text>
<text x="187.9" y="121.5">R228</text>
<text x="188.6" y="124.1">100</text>
<text x="207" y="125.3">Q217</text>
<text x="131" y="126.6">RV201</text>
<text x="134.7" y="129.1">1k</text>
<text x="207" y="127.9">MJE15035</text>
<text x="62.2" y="132.9">R208</text>
<text x="63.6" y="135.5">10k</text>
<text x="168.9" y="134.2">R225</text>
<text x="169.5" y="136.8">100</text>
<text x="219.6" y="132.9">-30V</text>
<text x="245" y="132.9">-30V</text>
<text x="264.7" y="132.9">GND</text>
<text x="39.5" y="140.6">KSC1845</text>
<text x="43.1" y="138">Q203</text>
<text x="131.3" y="141.8">GND</text>
<text x="188" y="140.6">MJE15035</text>
<text x="188" y="138">Q215</text>
<text x="62.2" y="145.6">R209</text>
<text x="63.6" y="148.2">10k</text>
<text x="200.6" y="145.6">-30V</text>
<text x="39.5" y="153.3">KSC1845</text>
<text x="43.1" y="150.7">Q204</text>
<text x="92.7" y="151.1">C201</text>
<text x="92.7" y="153.6">47u</text>
<text x="135.9" y="152">R216</text>
<text x="135.9" y="154.5">10k</text>
<text x="154.9" y="159.6">KSC1845</text>
<text x="154.9" y="157.1">Q213</text>
<text x="181.5" y="158.3">-30V</text>
<text x="31.8" y="164.7">U201C</text>
<text x="31.8" y="167.2">ECC86</text>
<text x="72.4" y="166">KSC1845</text>
<text x="72.4" y="163.4">Q207</text>
<text x="43.1" y="171">R204</text>
<text x="45.6" y="173.6">65</text>
<text x="54.6" y="169.8">R205</text>
<text x="55.9" y="172.3">1k</text>
<text x="122" y="172.3">KSC1845</text>
<text x="125.6" y="169.8">Q210</text>
<text x="22.6" y="175.2" transform="rotate(-90 22.6 175.2)">F1</text>
<text x="27.7" y="175.2" transform="rotate(-90 27.7 175.2)">F2</text>
<text x="143.5" y="176.1">R220</text>
<text x="144.8" y="178.7">1k</text>
<text x="154.9" y="177.4">R223</text>
<text x="154.9" y="179.9">65</text>
<text x="47" y="183.7">-30V_B</text>
<text x="66.1" y="183.7">-30V_B</text>
<text x="85.1" y="183.7">-30V_B</text>
<text x="20.8" y="190.1">+6V</text>
<text x="25.9" y="190.1">GND</text>
<text x="129.6" y="190.1">-30V_B</text>
<text x="148.6" y="190.1">-30V_B</text>
</g>
<g font-size="1.8" fill="#0f0f0f">
<text x="241.3" y="18.7">NFB</text>
<text x="37.8" y="76.2" transform="rotate(-90 37.8 76.2)">anode_a</text>
<text x="63.2" y="76.2" transform="rotate(-90 63.2 76.2)">anode_b</text>
<text x="78.7" y="88.6">NFB</text>
<text x="35.2" y="102.9" transform="rotate(-90 35.2 102.9)">k_a</text>
<text x="65.7" y="102.9" transform="rotate(-90 65.7 102.9)">k_b</text>
</g>
<g font-size="1.8" fill="#a90000">
<text x="107.7" y="35" transform="rotate(-90 107.7 35)">1</text>
<text x="37.8" y="41.3" transform="rotate(-90 37.8 41.3)">1</text>
<text x="63.2" y="41.3" transform="rotate(-90 63.2 41.3)">1</text>
<text x="113.6" y="37.8">3</text>
<text x="152.1" y="41.3" transform="rotate(-90 152.1 41.3)">1</text>
<text x="43.7" y="44.2">3</text>
<text x="56.4" y="44.2">3</text>
<text x="107.7" y="42.6" transform="rotate(-90 107.7 42.6)">2</text>
<text x="145.3" y="44.2">3</text>
<text x="183.9" y="47.7" transform="rotate(-90 183.9 47.7)">2</text>
<text x="186.4" y="47.7" transform="rotate(-90 186.4 47.7)">4</text>
<text x="37.8" y="49" transform="rotate(-90 37.8 49)">2</text>
<text x="63.2" y="49" transform="rotate(-90 63.2 49)">2</text>
<text x="152.1" y="49" transform="rotate(-90 152.1 49)">2</text>
<text x="177.1" y="50.5">1</text>
<text x="126.3" y="56.9">3</text>
<text x="133.1" y="54" transform="rotate(-90 133.1 54)">1</text>
<text x="183.9" y="55.3" transform="rotate(-90 183.9 55.3)">3</text>
<text x="37.8" y="60.4" transform="rotate(-90 37.8 60.4)">2</text>
<text x="43.7" y="63.2">3</text>
<text x="63.2" y="60.4" transform="rotate(-90 63.2 60.4)">2</text>
<text x="69.1" y="63.2">3</text>
<text x="133.1" y="61.7" transform="rotate(-90 133.1 61.7)">2</text>
<text x="196.1" y="63.2">1</text>
<text x="202.9" y="60.4" transform="rotate(-90 202.9 60.4)">2</text>
<text x="205.5" y="60.4" transform="rotate(-90 205.5 60.4)">4</text>
<text x="37.8" y="68" transform="rotate(-90 37.8 68)">1</text>
<text x="63.2" y="68" transform="rotate(-90 63.2 68)">1</text>
<text x="202.9" y="68" transform="rotate(-90 202.9 68)">3</text>
<text x="215.2" y="75.9">1</text>
<text x="222" y="73.1" transform="rotate(-90 222 73.1)">2</text>
<text x="224.5" y="73.1" transform="rotate(-90 224.5 73.1)">4</text>
<text x="240.6" y="75.9">1</text>
<text x="247.4" y="73.1" transform="rotate(-90 247.4 73.1)">2</text>
<text x="249.9" y="73.1" transform="rotate(-90 249.9 73.1)">4</text>
<text x="40.1" y="80.7" transform="rotate(-90 40.1 80.7)">1</text>
<text x="65.5" y="80.7" transform="rotate(-90 65.5 80.7)">6</text>
<text x="222" y="80.7" transform="rotate(-90 222 80.7)">3</text>
<text x="247.4" y="80.7" transform="rotate(-90 247.4 80.7)">3</text>
<text x="31" y="90.9">2</text>
<text x="69.1" y="90.9">7</text>
<text x="37.5" y="98.5" transform="rotate(-90 37.5 98.5)">3</text>
<text x="68" y="98.5" transform="rotate(-90 68 98.5)">8</text>
<text x="145.3" y="107.7">1</text>
<text x="152.1" y="104.8" transform="rotate(-90 152.1 104.8)">2</text>
<text x="154.7" y="104.8" transform="rotate(-90 154.7 104.8)">4</text>
<text x="152.1" y="112.5" transform="rotate(-90 152.1 112.5)">3</text>
<text x="222" y="111.2" transform="rotate(-90 222 111.2)">3</text>
<text x="247.4" y="111.2" transform="rotate(-90 247.4 111.2)">3</text>
<text x="215.2" y="114">1</text>
<text x="222" y="118.8" transform="rotate(-90 222 118.8)">2</text>
<text x="224.5" y="118.8" transform="rotate(-90 224.5 118.8)">4</text>
<text x="240.6" y="114">1</text>
<text x="247.4" y="118.8" transform="rotate(-90 247.4 118.8)">2</text>
<text x="249.9" y="118.8" transform="rotate(-90 249.9 118.8)">4</text>
<text x="139.4" y="124.5" transform="rotate(-90 139.4 124.5)">1</text>
<text x="202.9" y="123.9" transform="rotate(-90 202.9 123.9)">3</text>
<text x="139.4" y="130.9" transform="rotate(-90 139.4 130.9)">3</text>
<text x="142.2" y="126.7">2</text>
<text x="196.1" y="126.7">1</text>
<text x="202.9" y="131.5" transform="rotate(-90 202.9 131.5)">2</text>
<text x="205.5" y="131.5" transform="rotate(-90 205.5 131.5)">4</text>
<text x="50.5" y="136.6" transform="rotate(-90 50.5 136.6)">2</text>
<text x="183.9" y="136.6" transform="rotate(-90 183.9 136.6)">3</text>
<text x="56.4" y="139.4">3</text>
<text x="177.1" y="139.4">1</text>
<text x="50.5" y="149.3" transform="rotate(-90 50.5 149.3)">2</text>
<text x="50.5" y="144.2" transform="rotate(-90 50.5 144.2)">1</text>
<text x="183.9" y="144.2" transform="rotate(-90 183.9 144.2)">2</text>
<text x="186.4" y="144.2" transform="rotate(-90 186.4 144.2)">4</text>
<text x="56.4" y="152.1">3</text>
<text x="152.1" y="155.6" transform="rotate(-90 152.1 155.6)">2</text>
<text x="50.5" y="156.9" transform="rotate(-90 50.5 156.9)">1</text>
<text x="69.6" y="162" transform="rotate(-90 69.6 162)">2</text>
<text x="145.3" y="158.5">3</text>
<text x="62.8" y="164.8">3</text>
<text x="152.1" y="163.3" transform="rotate(-90 152.1 163.3)">1</text>
<text x="69.6" y="169.6" transform="rotate(-90 69.6 169.6)">1</text>
<text x="133.1" y="168.3" transform="rotate(-90 133.1 168.3)">2</text>
<text x="139" y="171.2">3</text>
<text x="24.8" y="174.7" transform="rotate(-90 24.8 174.7)">4</text>
<text x="29.9" y="174.7" transform="rotate(-90 29.9 174.7)">5</text>
<text x="133.1" y="176" transform="rotate(-90 133.1 176)">1</text>
</g>
<g font-size="1.8" fill="#840084">
<text x="99" y="41.5">BD140</text>
<text x="23.9" y="47.9">KSA992FATA</text>
<text x="66" y="47.9">KSA992FATA</text>
<text x="154.9" y="47.9">BD140</text>
<text x="188" y="54.2">MJE15034G</text>
<text x="135.9" y="60.6">BD140</text>
<text x="26.8" y="66.9">KSC1845</text>
<text x="52.2" y="66.9">KSC1845</text>
<text x="207" y="66.9">MJE15034G</text>
<text x="226.1" y="79.6">NJW3281G</text>
<text x="251.5" y="79.6">NJW3281G</text>
<text x="38.1" y="111.4">DNP</text>
<text x="68.6" y="111.4">DNP</text>
<text x="156.2" y="111.4">MJE15034G</text>
<text x="226.1" y="117.7">NJW1302G</text>
<text x="251.5" y="117.7">NJW1302G</text>
<text x="207" y="130.4">MJE15035G</text>
<text x="39.5" y="143.1">KSC1845</text>
<text x="188" y="143.1">MJE15035G</text>
<text x="39.5" y="155.8">KSC1845</text>
<text x="154.9" y="162.2">KSC1845</text>
<text x="72.4" y="168.5">KSC1845</text>
<text x="122" y="174.9">KSC1845</text>
</g>
<g font-size="1.8" fill="#725600">
<text x="15.5" y="89.8">IN</text>
<text x="280.9" y="96.1">OUT</text>
</g>
<text font-size="1.8" fill="#009600" x="38.1" y="114">cathode_common</text>
<g font-size="1.8" fill="#0000c2">
<text x="228.6" y="153.9">See</text>
<text x="233.2" y="153.9">spreadsheet</text>
<text x="245.8" y="153.9">for</text>
<text x="249.6" y="153.9">voltage/power</text>
<text x="264.5" y="153.9">calculations</text>
</g>
</svg>
